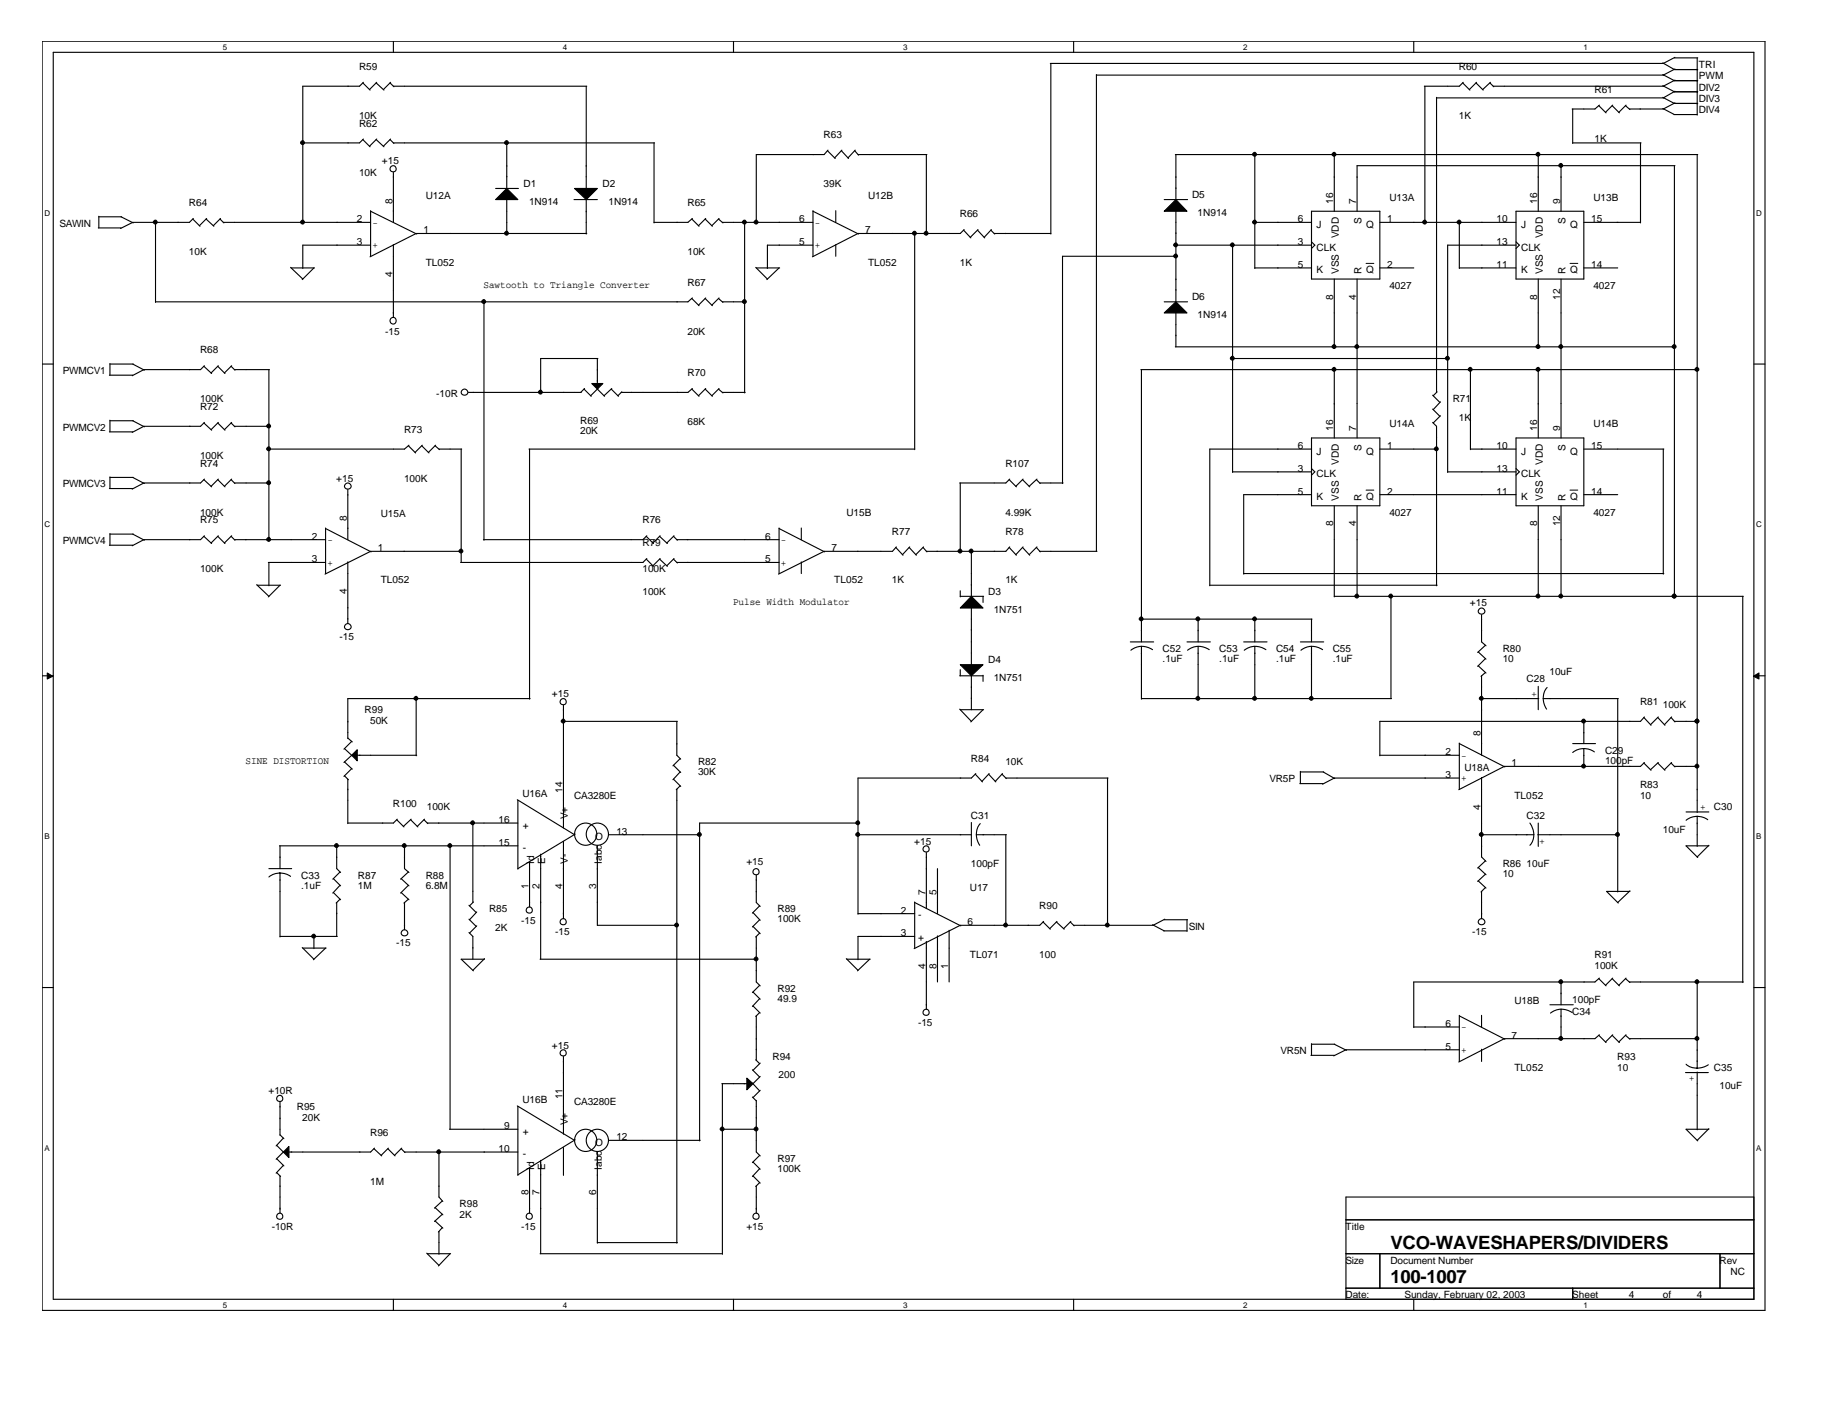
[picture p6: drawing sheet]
<svg xmlns="http://www.w3.org/2000/svg" width="279mm" height="216mm" viewBox="0 0 279 216" stroke-linecap="round" stroke-linejoin="round" font-family="sans-serif">
<g fill="none" stroke="#000" stroke-width=".17">
<path d="M6.4 6.3h262.5v193.4h-262.5zM8.1 8h259.1v190h-259.1zM55.3 12.6l1.1 1.1M55.4 12.5l-.6 .6h-8.7v20.9M57.3 12.6l1.2 1.1M57.4 12.5l-1.1 1.1M59.4 12.6l.6 .6M59.5 12.5l-1.1 1.1M59.9 6.3v1.7M59.9 13.1h29.5M89.3 13.1v15.7M111.7 6.3v1.7"/>
<path d="M160.1 9.7v26M163.6 6.3v1.7M167 11.4v72.6M167 11.4h86.5M215.4 6.3v1.7M217.1 13.1v20.9M218.8 14.8v45M218.8 14.9h34.7M222.8 12.6l1.1 1.1M222.9 12.5l-.6 .6h-5.3M224.9 12.6l1.1 1.1M224.9 12.5l-1.1 1.1"/>
<path d="M227 12.6l.6 .6M227.1 12.5l-1.2 1.1M227.5 13.1h26M239.6 16.6v5.3M243.6 16.1l1.1 1.1M243.7 16l-.7 .6h-3.5M245.6 16.1l1.1 1.1M245.7 16l-1.1 1.1M247.6 16.1l.7 .6M247.7 16l-1.1 1.1M253.3 9.6l1.8 1M253.3 11.4l1.8 .9"/>
<path d="M253.3 13.1l1.8 .9M253.3 16.5l1.8 1M253.3 14.8l1.8 1M255 10.6h3.6M255 12.3h3.6M255 14h3.6M255 15.8h3.6M255 17.5h3.6M255.1 8.8h3.5M255.2 15.7l-1.8 .9h-5.2M255.2 8.7l-1.8 1h-93.4M255.2 10.5l-1.8 .9"/>
<path d="M255.2 12.2l-1.8 .9M255.2 13.9l-1.8 1M258.6 8.8v8.7M15 34.7h3.4M15.1 33h3.4M15.1 32.9v1.8M18.4 33l1.9 1M23.7 33.9v12.2M29.4 33.4l1.1 1.1M29.4 33.3l-.5 .6h-8.7l-1.8 .9M31.4 33.4l1.2 1.1M31.5 33.3l-1.1 1.1"/>
<path d="M33.5 33.4l.6 .6M33.6 33.3l-1.1 1.1M34 33.9h22.5M55.3 21.3l1.1 1.1M55.4 21.2l-.6 .6h-8.7M56.5 37.4h-10.4v3.5M56.5 32.1v6.9M56.5 32.2l7 3.5M57.3 21.3l1.2 1.1M57.4 21.2l-1.1 1.1M59.4 21.3l.6 .6M59.5 21.2l-1.1 1.1"/>
<path d="M59.9 26.3v7.6M59.9 37.3v11.1M59.9 21.8h39.8M75.5 28.7h3.5M77.2 21.8v6.9M77.2 30.3v5.4M87.4 30.4h3.6M89.3 30.4v5.3M89.4 35.6h-26l-7 3.5M99.6 21.8v12.2M105.4 33.4l1.1 1.1M105.5 33.3l-.7 .6h-5.2"/>
<path d="M107.4 33.4l1.1 1.1M107.5 33.3l-1.1 1.1M109.5 33.4l.6 .6M109.5 33.3l-1.1 1.1M110.1 33.9h13.8M113.4 33.9v26M123.9 37.4h-7v3.5M123.9 32.1v6.9M123.9 32.2l6.9 3.5M126.1 23l1.1 1.1M126.1 22.9l-.6 .7h-10.3v10.4M127.3 32.1v1.8"/>
<path d="M127.3 37.3v1.7M128.2 23l1.1 1.1M128.3 22.9l-1.1 1.2M130.2 23l.6 .6M130.3 22.9l-1.1 1.2M130.7 23.6h10.5M139.3 35.6v32.9M141.1 23.6v12.1M146.8 35.1l1.1 1.2M146.9 35l-.6 .6h-15.6l-6.9 3.5M148.9 35.1l1.1 1.2M149 35l-1.2 1.2"/>
<path d="M150.9 35.1l.6 .6M151 35l-1.1 1.2M151.5 35.6h8.6M177.4 30.4h3.5M179.1 37.4h20.7M179.1 23.6h79.5M179.1 23.6v6.8M179.1 32.1v13.9M179.2 39h-17.3v34.7M187.8 37.4v34.6M191.2 33.9h8.6M191.2 23.6v17.3"/>
<path d="M199.8 32.2h10.4v10.3h-10.4zM199.8 36.8l.5 .6-.5 .5M203.3 23.6v8.6M210.2 33.9h20.8M222.3 33.9v7M231 32.2h10.3v10.3h-10.3zM231 37.4h-10.5v34.6M231 36.8l.5 .6-.5 .5M234.3 23.6v8.6M237.8 25.2v7M239.6 21.8h10.4M241.3 33.9h8.6"/>
<path d="M249.9 21.8v12.2M255.1 25.2v65.7M255.2 25.2h-48.5v7M258.6 23.6v100.2M6.4 55.5h1.7M16.7 57.2h3.5M16.7 55.5h3.6M16.7 55.4v1.8M20.2 55.5l1.8 .9M31.1 55.8l1.1 1.1M31.1 55.7l-.5 .6h-8.7l-1.8 .9M33.2 55.8l1.1 1.1"/>
<path d="M33.3 55.7l-1.1 1.1M35.2 55.8l.6 .6M35.3 55.7l-1.1 1.1M35.7 56.3h5.3M41 56.3v26M44.3 40.7l1.8 1.8M44.4 40.8h3.5M47.8 40.8l-1.8 1.8M71.4 59.8h17.1M73.7 46v36.3M89 59.3l1.1 1.1M89.1 59.2l-.6 .6"/>
<path d="M91 54.6v3.8M91 59.3l1.1 1.1M91.1 54.6h-8.7v5.3M91.1 59.2l-1.1 1.1M93.1 59.3l1.1 1.1M93.2 59.2l-1.2 1.1M94.7 59.7l-.6 .6M105.4 59.3l1.1 1.1M105.4 45.5l1.1 1.1M105.5 59.2l-.7 .6h-10.2M105.5 45.4l-.7 .6h-81.1M107.4 59.3l1.1 1.1"/>
<path d="M107.4 45.5l1.1 1.1M107.5 59.2l-1.1 1.1M107.5 45.4l-1.1 1.1M109.5 59.3l.6 .6M109.5 45.5l.6 .6M109.5 59.2l-1.1 1.1M109.5 45.4l-1.1 1.1M110.1 59.8h3.4M110.1 46h3.4M115.1 40.7l1.8 1.8M115.2 40.8h3.6M118.7 40.8l-1.9 1.8"/>
<path d="M173.8 56.3h84.8M173.9 56.3v41.5M177.4 46h3.5M179.1 52.8h76.1M179.1 47.6v5.2M187.8 54.6h32.8M191.2 40.8h8.6M203.3 42.5v10.4M203.3 56.3v10.4M206.7 42.5v24.2M210.2 40.8h5.2M218.9 59.7l-.6 .6"/>
<path d="M222.3 40.8h8.7M224 56.3v12.2M234.3 42.5v10.4M234.3 56.3v10.4M237.8 42.5v24.2M241.3 40.8h5.2M267.2 55.5h1.7M16.7 65.8h3.5M16.7 74.4h3.5M16.7 64v1.8M16.7 72.7v1.7M16.7 64.1h3.6"/>
<path d="M16.7 72.7h3.6M20.2 64.1l1.8 .9M20.2 72.7l1.8 1M31.1 73.1l1.1 1.1M31.1 64.4l1.1 1.1M31.1 73l-.5 .6h-8.7l-1.8 .9M31.1 64.4l-.5 .6h-8.7l-1.8 .9M33.2 73.1l1.1 1.1M33.2 64.4l1.1 1.1M33.3 73l-1.1 1.1M33.3 64.4l-1.1 1.1M35.2 73.1l.6 .6"/>
<path d="M35.2 64.4l.6 .6M35.3 73l-1.1 1.1M35.3 64.4l-1.1 1.1M35.7 73.6h5.3M35.7 65h5.3M53 74.6v7.6M62.2 67.9l1.1 1.1M62.3 67.8l-.7 .6h-20.7M64.2 67.9l1.1 1.1M64.3 67.8l-1.1 1.1M66.3 67.9l.7 .6M66.4 67.8l-1.1 1.1"/>
<path d="M66.9 68.4h3.4M70.3 68.4v17.3M80.6 68.4h58.7M80.7 68.4v38.1M146.3 73.6v10.5M153.7 73.1l1.1 1.1M153.8 73l-.6 .6h-7M155.8 73.1l1.1 1.1M155.9 73l-1.1 1.1M157.9 73.1l.6 .6M158 73l-1.2 1.1M158.4 73.6h3.6"/>
<path d="M187.8 71.9h12M199.8 66.7h10.4v10.4h-10.4zM199.8 68.4h-15.5v20.9M199.8 71.4l.5 .5-.5 .5M199.8 75.4h-10.3v12.1M203.3 77.1v13.8M206.7 77.1v13.8M210.2 68.4h8.7M210.2 75.4h20.8M218.3 64.4l.5 .6v24.3M218.3 62.3l1.1 1.1M218.3 60.2l1.1 1.1"/>
<path d="M219.4 63.3l-1.1 1.1M219.4 61.2l-1.1 1.2M220.5 71.9h10.5M224 68.4h7M231 66.7h10.3v10.4h-10.3zM231 71.4l.5 .5-.5 .5M234.3 77.1v13.8M237.8 77.1v13.8M241.3 68.4h12.2M241.3 75.4h5.2M253.4 68.4v19.1M16.7 83.1h3.5"/>
<path d="M16.7 81.3v1.8M16.7 81.4h3.6M20.2 81.4l1.8 .9M31.1 81.7l1.1 1.1M31.1 81.6l-.5 .6h-8.7l-1.8 1M33.2 81.7l1.1 1.1M33.3 81.6l-1.1 1.1M35.2 81.7l.6 .6M35.3 81.6l-1.1 1.1M35.7 82.2h13.9M39.1 89.1l1.9 1.8M39.2 89.2h3.5"/>
<path d="M40.9 85.7h8.7M41 85.7v3.6M42.7 89.2l-1.8 1.7M49.6 80.4v7M49.6 80.5l6.9 3.6M53 85.6v9.4M70.3 84h-13.8l-7 3.5M98.5 81.7l1.1 1.1M98.5 85.2l1.1 1.1M98.5 81.6l-.6 .6h-24.3M98.5 85.1l-.6 .6h-27.7M100.5 81.7l1.2 1.1"/>
<path d="M100.5 85.2l1.2 1.1M100.6 81.6l-1.1 1.1M100.6 85.1l-1.1 1.1M102.6 81.7l.6 .6M102.6 85.2l.6 .6M102.7 81.6l-1.1 1.1M102.7 85.1l-1.1 1.1M103.1 82.2h15.6M103.1 85.7h15.6M118.7 80.4v7M118.7 80.5l6.9 3.6M122.1 80.4v1.8"/>
<path d="M122.1 85.6v1.8M136.5 83.4l1.1 1.2M136.6 83.3l-.6 .7h-10.5l-6.9 3.5M138.5 83.4l1.1 1.2M138.6 83.3l-1.1 1.2M140.6 83.4l.6 .7M140.7 83.3l-1.2 1.2M146.3 90v.9M146.3 90.9h3.5M148 83.9v7M148 92.6v8.8M149.8 90.9v.9"/>
<path d="M153.7 83.4l1.1 1.2M153.8 83.3l-.6 .7h-12.1M155.8 83.4l1.1 1.2M155.9 83.3l-1.1 1.2M157.9 83.4l.6 .7M158 83.3l-1.2 1.2M158.4 84h8.7M172.2 97.8h3.6M173.9 98.5h.1a2.99 2.99 0 0 1 1.6 .5M173.9 98.5l-.7 .1-.9 .5M173.9 98.5v8M173.9 94.3h26"/>
<path d="M180.8 97.8h3.6M182.5 98.5h.1a2.99 2.99 0 0 1 1.6 .5M182.5 98.5l-.7 .1-.9 .5M182.5 94.3v3.5M182.5 98.5v8M184.3 89.2h34.6M189.5 97.8h3.5M189.5 87.4h64M191.2 98.5a2.99 2.99 0 0 1 1.7 .5M191.2 98.5l-.7 .1-.9 .5M191.2 94.3v3.5M191.2 98.5v8"/>
<path d="M198.1 97.8h3.6M199.8 98.5h.1a2.99 2.99 0 0 1 1.6 .5M199.8 98.5l-.7 .1-.9 .5M199.8 94.3v3.5M199.8 98.5v7.9M203.3 90.9h62.3M211.9 90.8v15.6M225.2 99.3l1.2 1.1M225.7 93.7v4.1l.7 .6M226.3 98.3l-1.2 1.1M265.5 90.9v58.8M6.4 103h1.7"/>
<path d="M52.5 114.1l1.2 1.1M52.5 116.1l1.2 1.1M52.5 118.2l.6 .6M53 118.7v6.8M53 112.5l.7 .5M53.6 113l-1.2 1.1M53.6 115.1l-1.2 1.1M53.6 117.1l-1.2 1.2M54.4 115.1h9.1M63.4 106.4v8.8M80.8 106.4h-27.8v6.1M85.8 107.5v18.7"/>
<path d="M85.8 109.9h17.4M102.6 116.6l1.1 1.1M102.6 118.7l1.1 1.1M103.1 109.9v5.2l.6 .6M103.6 115.6l-1.1 1.1M103.6 117.6l-1.1 1.2M103.6 119.7l-.6 .6M146.2 103h3.6M146.2 108l1.8 1.9M146.3 108.1h3.5M146.3 102v1M148 103v5.1"/>
<path d="M148.6 118l1.1 1.1M148.7 117.9l-.7 .6h-17.3v20.8M149.8 108.1l-1.9 1.9M149.8 102.9v.9M150.6 118l1.1 1.1M150.7 117.9l-1.1 1.2M152.6 118l.7 .6M152.7 117.9l-1.1 1.2M153.2 118.5h15.6M168.7 118.5v22.6M173.9 106.4h38.1M198 119.4h3.6"/>
<path d="M198.1 117.6h3.6M198.1 117.5v1.9M201.6 117.6l1.8 1M210.2 115.1h12.1M222.3 113.2v7M222.3 118.5h-19l-1.8 1M222.3 113.3l7 3.6M225.2 101.4l1.2 1.1M225.7 103v12.1M225.7 118.5v12.1l.7 .6M225.7 106.4h8.7M226.3 100.3l-1.2 1.2"/>
<path d="M226.3 102.5l-.7 .6M234.3 104.6v3.5M235.1 106.4a2.99 2.99 0 0 0 .5 1.6M235.1 106.4h11.4M235.7 104.7a2.24 2.24 0 0 0-.6 1.7M239.6 113.3h3.5M241.3 114.1a2.61 2.61 0 0 1 1.6 .5M241.3 114.1l-1.1 .2-.6 .4M241.3 109.9v3.4M241.3 114.1v2.7M246.5 106.4v29.5M250.4 116.3l1.1 1.1"/>
<path d="M250.4 109.3l1.1 1.2M250.5 109.2l-.6 .7h-39.7v5.3M250.5 116.2l-.6 .6h-20.7l-7 3.5M252.5 116.3l1.1 1.1M252.5 109.3l1.1 1.2M252.6 116.2l-1.2 1.1M252.6 109.2l-1.2 1.2M254.6 116.3l.6 .6M254.6 109.3l.6 .7M254.7 116.2l-1.1 1.1M254.7 109.2l-1.1 1.2M255.1 116.8h3.5"/>
<path d="M255.1 109.9h3.5M267.2 103h1.7M41 132.3h3.4M42.6 128.9h36.3M42.7 133a2.61 2.61 0 0 1 1.6 .5M42.7 133l-1.1 .2-.6 .4M42.7 128.9v3.4M42.7 133v9.8M50.8 133.9l1.1 1.1M50.8 136l1.1 1.1M51.3 128.9v3.4l.6 .6M51.3 137.5v5.2"/>
<path d="M51.8 132.9l-1.1 1.1M51.8 134.9l-1.1 1.2M51.8 137l-.6 .6M60.4 124.9l1.1 1.1M60.5 124.8l-.6 .6h-6.9M61.1 133.9l1.2 1.1M61.1 136l1.2 1.1M61.6 128.9v3.4l.7 .6M61.6 137.5v4.2M62.2 132.9l-1.2 1.1M62.2 134.9l-1.2 1.2M62.2 137l-.7 .6"/>
<path d="M62.6 124.9l1.1 1.1M62.6 124.8l-1.1 1.1M64.6 124.9l.6 .6M64.7 124.8l-1.1 1.1M65.1 125.4h13.8M68.6 128.8v43.3M71.4 137.9l1.1 1.1M72 125.3v12.2M72.1 137.4l-.6 .6M72.6 139l-1.1 1.1M78.8 121.8l8.7 5.4M78.9 121.9v10.5"/>
<path d="M80.7 131.3v6.9M82.4 130.1v16M85.8 128.2v11.8M87.6 127.1l-8.7 5.2M91 128.9v12.1h12.2M92.8 127.2h13.9M103.1 120.2v69.2M114.7 139l1.1 1.2M115.2 133.4v4.1l.6 .6M115.7 138l-1.1 1.1M130.7 139.2h8.6M130.7 127.2h17.3"/>
<path d="M130.8 125.4h-24.2v48.4M139.3 137.5l7.1 3.6M139.3 137.4v7.1M141.1 129.9v8.5M142.8 132.3v6.9M148 125.3v3.6M148.7 127.2a2.99 2.99 0 0 0 .6 1.6M148.7 127.2h4.6M149.3 125.5a2.24 2.24 0 0 0-.6 1.7M153.2 127.2v13.9M225.2 132.2l1.2 1.1M225.2 134.2l1.2 1.1"/>
<path d="M225.7 135.8v4.2M225.7 127.2h8M226.3 131.2l-1.2 1.1M226.3 133.2l-1.2 1.1M226.3 135.2l-.7 .7M233.1 125.4l.5 1 .1 .8M233.7 127.2l-.1 .3a2.1 2.1 0 0 1-.5 1.3M234.3 127.2h12.2M234.3 125.4v3.6M248.3 135.8h-3.5l1.7 1.8M248.3 135.7l-1.8 1.8M256.9 123.7h3.4"/>
<path d="M258.6 124.4a2.61 2.61 0 0 1 1.6 .5M258.6 124.4l-1.1 .2-.6 .4M258.6 124.4v4.6M260.3 128.9h-3.4l1.7 1.8M260.3 128.8l-1.7 1.8M6.4 150.5h1.7M42.7 142.7h8.7M46 144.4l1.8 1.7M46.1 144.5h3.6M47.8 142.7v1.8M49.6 144.5l-1.9 1.7M71.4 142.1l.6 .6v3.4"/>
<path d="M71.4 140.1l1.1 1.1M72.6 141.1l-1.1 1.1M73.8 146.1h-3.5l1.8 1.8M73.8 146.1l-1.8 1.7M82.3 146.1h32.9M114.7 151.1l1.1 1.1M114.7 153.3l1.1 1.1M114.7 141.2l1.1 1.1M115.2 142.7v6.9l.6 .6M115.2 154.8v6.8M115.7 142.2l-.6 .6M115.7 150.1l-1.1 1.1"/>
<path d="M115.7 152.2l-1.1 1.1M115.7 154.3l-.6 .6M115.7 140.1l-1.1 1.1M128.9 146.1l1.8 1.7M129 146.1h3.6M132.5 146.1l-1.9 1.8M139.3 142.7h-8.6v3.5M141.1 143.4v10.4M142.8 142.6v7M144.6 141.7v7.9M158.9 140.5l1.1 1.1M159 140.4l-.6 .6h-12.1l-7 3.5"/>
<path d="M160.9 140.5l1.2 1.1M161 140.4l-1.1 1.1M163.1 140.5l.5 .6M163.1 140.4l-1.1 1.1M175.6 140.9l1.8 .9M177.3 141.8h3.5M177.4 140.1h3.5M177.4 140.1l-1.7 .9h-12.1M180.8 140.1v1.8M199.8 159v1.8M199.8 159.1h3.6M203.3 159.1l1.8 .9"/>
<path d="M215.4 156.5h6.9M222.3 154.7v7M222.3 154.8l7 3.5M222.3 159.9h-17.3l-1.8 1M225.7 154.7v1.8M225.7 159.9v1.8M236.1 153.1h3.6M237.8 153.8h.1a2.99 2.99 0 0 1 1.6 .5M237.8 153.8l-.7 .1-.9 .5M237.8 149.6v3.5M237.8 153.8v4.5M243.6 157.7l1.1 1.1"/>
<path d="M243.6 149.1l1.1 1.1M243.7 149l-.7 .6h-27.6v7M243.7 157.7l-.7 .6h-13.8l-7 3.5M245.6 157.7l1.1 1.1M245.6 149.1l1.1 1.1M245.7 157.7l-1.1 1.1M245.7 149l-1.1 1.1M247.6 157.7l.7 .6M247.6 149.1l.7 .6M247.7 157.7l-1.1 1.1M247.7 149l-1.1 1.1M248.2 158.3h10.4"/>
<path d="M248.2 149.6h17.4M258.6 149.6v13.1M267.2 150.5h1.7M42.1 174.5l1.2 1.1M42.1 176.5l1.2 1.1M42.1 178.7l.6 .6M42.7 167.9v5.1M42.7 179.2v5.6M42.7 172.9l.6 .6M43.2 173.4l-1.1 1.2M43.2 175.5l-1.1 1.1M43.2 177.6l-1.1 1.1"/>
<path d="M57 175l1.2 1.1M57.1 174.9l-.6 .6h-12.5M59.1 175l1.1 1.1M59.2 174.9l-1.1 1.1M61.1 175l.6 .6M61.2 174.9l-1.1 1.1M61.6 175.5h17.3M66.9 175.5v6.9l.6 .7M68.5 172.1h10.4M78.8 168.5l8.7 5.3M78.9 168.6v10.5M80.7 177.9v6.9"/>
<path d="M82.4 176.8v14.2M85.8 161v11.8M85.8 174.9v4.2M87.6 173.7l-8.7 5.3M91 175.5v13.9M92.8 173.8h13.9M110 165.1h3.8M110.1 172.1h5.2M110.1 165.1v26M114.6 167.1l.6 .6M114.6 165l1.1 1.2M114.6 163l1.1 1.1"/>
<path d="M114.7 177.1l1.1 1.1M114.7 179.2l1.1 1.1M115.1 161.5l.6 .6M115.2 167.7v7.8l.6 .6M115.7 176l-1.1 1.1M115.7 178.1l-1.1 1.2M115.8 166.1l-1.1 1.1M115.8 164l-1.1 1.1M115.8 162l-1.1 1.1M199.7 160.8h3.6M256.8 163.4h3.5M256.9 162.2a2.24 2.24 0 0 0 1.7 .5"/>
<path d="M258.6 163.3v8.8M260.3 162.2l-.7 .4-1 .1M260.3 172.1h-3.4l1.7 1.7M260.3 172l-1.7 1.8M59.9 198v1.7M65 190.9l1.9 1.9M65.1 191h3.6M66.3 184l1.2 1.1M66.3 186l1.2 1.1M66.9 187.6v3.5M67.4 183l-1.2 1.1M67.4 185l-1.2 1.1"/>
<path d="M67.4 187l-.6 .7M68.6 191l-1.8 1.9M82.3 191h27.8M91 189.3h12.2M111.7 198v1.7M115.2 180.7v4.1M115.7 180.2l-.6 .6M163.6 198v1.7M205 185.9h62.2M205 191h62.2M205 196.3h62.2M210.2 191v5.3"/>
<path d="M215.4 198v1.7M239.6 196.3v1.7M262 191v5.3M267.2 182.4h-62.2v15.6"/>
<circle cx="59.9" cy="25.7" r=".47"/>
<circle cx="59.9" cy="48.9" r=".49"/>
<circle cx="70.8" cy="59.8" r=".48"/>
<circle cx="53" cy="74.1" r=".48"/>
<circle cx="53" cy="95.5" r=".48"/>
<circle cx="225.7" cy="93.1" r=".48"/>
<circle cx="85.8" cy="106.9" r=".47"/>
<circle cx="80.6" cy="138.7" r=".47"/>
<circle cx="89.2" cy="127.1" r="1.69"/>
<circle cx="91" cy="127.1" r="1.69"/>
<circle cx="115.2" cy="132.8" r=".47"/>
<circle cx="141.1" cy="129.4" r=".47"/>
<circle cx="61.6" cy="142.1" r=".48"/>
<circle cx="85.8" cy="140.4" r=".47"/>
<circle cx="141.1" cy="154.2" r=".47"/>
<circle cx="225.7" cy="140.4" r=".48"/>
<circle cx="42.6" cy="167.4" r=".47"/>
<circle cx="85.8" cy="160.4" r=".47"/>
<circle cx="89.2" cy="173.8" r="1.69"/>
<circle cx="91" cy="173.8" r="1.69"/>
<circle cx="42.6" cy="185.3" r=".47"/>
<circle cx="80.6" cy="185.3" r=".47"/>
<circle cx="115.2" cy="185.3" r=".47"/>
</g>
<g fill="#000" stroke="#000" stroke-width=".15">
<path d="M7.2 102.5l.8 .5-.8 .5z" fill-rule="evenodd"/>
<path d="M267.1 103l.9-.5v1z" fill-rule="evenodd"/>
</g>
<g fill="#000" stroke="#000" stroke-width=".17">
<path d="M77.2 28.7l1.7 1.7h-3.4z" fill-rule="evenodd"/>
<path d="M87.5 28.7h3.5l-1.7 1.7z" fill-rule="evenodd"/>
<path d="M177.4 32.2l1.7-1.8 1.7 1.8z" fill-rule="evenodd"/>
<path d="M90.2 58.4h1.6l-.8 .9z" fill-rule="evenodd"/>
<path d="M177.4 47.7l1.7-1.7 1.7 1.7z" fill-rule="evenodd"/>
<path d="M148 90.9l1.8 1.7h-3.5z" fill-rule="evenodd"/>
<path d="M53.6 115.1l.8-.9v1.7z" fill-rule="evenodd"/>
<path d="M146.3 101.3h3.5l-1.8 1.7z" fill-rule="evenodd"/>
<path d="M44 174.7v1.7l-.8-.9z" fill-rule="evenodd"/>
<path d="M113.8 164.3l.9 .8-.9 .9z" fill-rule="evenodd"/>
<circle cx="23.7" cy="33.8" r=".29"/>
<circle cx="46.1" cy="33.8" r=".29"/>
<circle cx="46.1" cy="21.7" r=".29"/>
<circle cx="77.2" cy="35.5" r=".29"/>
<circle cx="77.2" cy="21.7" r=".29"/>
<circle cx="113.4" cy="33.8" r=".29"/>
<circle cx="115.2" cy="33.8" r=".29"/>
<circle cx="139.3" cy="35.5" r=".29"/>
<circle cx="141.1" cy="35.5" r=".29"/>
<circle cx="179.1" cy="37.3" r=".29"/>
<circle cx="179.1" cy="39" r=".29"/>
<circle cx="187.7" cy="37.3" r=".29"/>
<circle cx="191.1" cy="23.5" r=".29"/>
<circle cx="191.1" cy="33.8" r=".29"/>
<circle cx="203.2" cy="23.5" r=".29"/>
<circle cx="217" cy="33.8" r=".29"/>
<circle cx="222.3" cy="33.8" r=".29"/>
<circle cx="234.3" cy="23.5" r=".29"/>
<circle cx="237.8" cy="25.2" r=".29"/>
<circle cx="73.7" cy="45.9" r=".29"/>
<circle cx="82.3" cy="59.7" r=".29"/>
<circle cx="113.4" cy="45.9" r=".29"/>
<circle cx="187.7" cy="54.6" r=".29"/>
<circle cx="203.2" cy="56.3" r=".29"/>
<circle cx="203.2" cy="52.8" r=".29"/>
<circle cx="206.7" cy="52.8" r=".29"/>
<circle cx="220.5" cy="54.6" r=".29"/>
<circle cx="224" cy="56.3" r=".29"/>
<circle cx="234.3" cy="52.8" r=".29"/>
<circle cx="234.3" cy="56.3" r=".29"/>
<circle cx="237.8" cy="52.8" r=".29"/>
<circle cx="255.1" cy="52.8" r=".29"/>
<circle cx="258.5" cy="56.3" r=".29"/>
<circle cx="40.9" cy="64.9" r=".29"/>
<circle cx="40.9" cy="73.5" r=".29"/>
<circle cx="40.9" cy="68.4" r=".29"/>
<circle cx="218.8" cy="68.4" r=".29"/>
<circle cx="40.9" cy="82.2" r=".29"/>
<circle cx="70.2" cy="84" r=".29"/>
<circle cx="146.3" cy="84" r=".29"/>
<circle cx="147.9" cy="84" r=".29"/>
<circle cx="173.9" cy="94.3" r=".29"/>
<circle cx="182.5" cy="94.3" r=".29"/>
<circle cx="191.1" cy="94.3" r=".29"/>
<circle cx="206.7" cy="90.8" r=".29"/>
<circle cx="211.9" cy="90.8" r=".29"/>
<circle cx="234.3" cy="90.8" r=".29"/>
<circle cx="237.8" cy="90.8" r=".29"/>
<circle cx="255.1" cy="90.8" r=".29"/>
<circle cx="63.4" cy="106.4" r=".29"/>
<circle cx="85.8" cy="109.9" r=".29"/>
<circle cx="182.5" cy="106.4" r=".29"/>
<circle cx="191.1" cy="106.4" r=".29"/>
<circle cx="199.8" cy="106.4" r=".29"/>
<circle cx="225.7" cy="106.4" r=".29"/>
<circle cx="241.2" cy="109.9" r=".29"/>
<circle cx="241.2" cy="116.7" r=".29"/>
<circle cx="258.5" cy="109.9" r=".29"/>
<circle cx="258.5" cy="116.7" r=".29"/>
<circle cx="51.3" cy="128.8" r=".29"/>
<circle cx="61.6" cy="128.8" r=".29"/>
<circle cx="68.5" cy="128.8" r=".29"/>
<circle cx="72" cy="125.4" r=".29"/>
<circle cx="106.5" cy="127.1" r=".29"/>
<circle cx="130.7" cy="127.1" r=".29"/>
<circle cx="130.7" cy="125.4" r=".29"/>
<circle cx="225.7" cy="127.1" r=".29"/>
<circle cx="246.4" cy="127.1" r=".29"/>
<circle cx="47.8" cy="142.6" r=".29"/>
<circle cx="103.1" cy="140.9" r=".29"/>
<circle cx="115.2" cy="146.1" r=".29"/>
<circle cx="153.2" cy="140.9" r=".29"/>
<circle cx="168.7" cy="140.9" r=".29"/>
<circle cx="237.8" cy="158.2" r=".29"/>
<circle cx="237.8" cy="149.6" r=".29"/>
<circle cx="258.5" cy="158.2" r=".29"/>
<circle cx="258.5" cy="149.6" r=".29"/>
<circle cx="66.8" cy="175.5" r=".29"/>
<circle cx="110" cy="172" r=".29"/>
<circle cx="115.2" cy="172" r=".29"/>
</g>
<path d="M208.1 40.1h1.2M239.2 40.1h1.2M208.1 74.7h1.2M239.2 74.7h1.2" fill="none" stroke="#000" stroke-width=".15"/>
<g font-size="2.8">
<text x="211.8" y="190.3">VCO-WAVESHAPERS/DIVIDERS</text>
<text x="211.8" y="195.5">100-1007</text>
</g>
<g font-size="1.5">
<text x="54.7" y="10.7">R59</text>
<text x="222.2" y="10.7">R60</text>
<text x="258.8" y="10.3">TRI</text>
<text x="242.9" y="14.1">R61</text>
<text x="258.8" y="12.1">PWM</text>
<text x="258.8" y="13.8">DIV2</text>
<text x="258.8" y="17.3">DIV4</text>
<text x="258.8" y="15.5">DIV3</text>
<text x="54.7" y="18.1">10K</text>
<text x="54.7" y="19.3">R62</text>
<text x="125.5" y="21.1">R63</text>
<text x="222.2" y="18.1">1K</text>
<text x="242.9" y="21.6">1K</text>
<text x="54.7" y="26.8">10K</text>
<text x="58.2" y="25.1">+15</text>
<text x="79.8" y="28.4">D1</text>
<text x="91.8" y="28.4">D2</text>
<text x="125.5" y="28.4">39K</text>
<text x="9.1" y="34.5">SAWIN</text>
<text x="28.8" y="31.4">R64</text>
<text x="54.4" y="33.9">2</text>
<text x="56.7" y="34.4">-</text>
<text x="59.8" y="31.1" transform="rotate(-90 59.8 31.1)">8</text>
<text x="64.5" y="35.6">1</text>
<text x="64.9" y="30.4">U12A</text>
<text x="80.6" y="31.2">1N914</text>
<text x="92.7" y="31.2">1N914</text>
<text x="104.7" y="31.4">R65</text>
<text x="121.8" y="33.9">6</text>
<text x="124.1" y="34.4">-</text>
<text x="131.8" y="35.6">7</text>
<text x="132.2" y="30.4">U12B</text>
<text x="146.2" y="33.1">R66</text>
<text x="181.6" y="30.2">D5</text>
<text x="182.5" y="32.9">1N914</text>
<text x="197.7" y="33.9">6</text>
<text x="200.6" y="34.7">J</text>
<text x="203.1" y="31.1" transform="rotate(-90 203.1 31.1)">16</text>
<text x="206.6" y="31.1" transform="rotate(-90 206.6 31.1)">7</text>
<text x="207.4" y="34.1" transform="rotate(-90 207.4 34.1)">S</text>
<text x="208.1" y="34.7">Q</text>
<text x="211.3" y="33.9">1</text>
<text x="211.7" y="30.6">U13A</text>
<text x="228" y="33.9">10</text>
<text x="231.7" y="34.7">J</text>
<text x="234.2" y="31.1" transform="rotate(-90 234.2 31.1)">16</text>
<text x="237.7" y="31.1" transform="rotate(-90 237.7 31.1)">9</text>
<text x="238.5" y="34.1" transform="rotate(-90 238.5 34.1)">S</text>
<text x="239.2" y="34.7">Q</text>
<text x="242.4" y="33.9">15</text>
<text x="242.7" y="30.6">U13B</text>
<text x="28.8" y="38.9">10K</text>
<text x="54.4" y="37.3">3</text>
<text x="56.7" y="37.8">+</text>
<text x="64.9" y="40.6">TL052</text>
<text x="104.7" y="38.9">10K</text>
<text x="121.8" y="37.3">5</text>
<text x="124.1" y="37.8">+</text>
<text x="132.2" y="40.6">TL052</text>
<text x="146.2" y="40.6">1K</text>
<text x="197.7" y="37.3">3</text>
<text x="197.7" y="40.8">5</text>
<text x="200.6" y="38.2">CLK</text>
<text x="200.6" y="41.7">K</text>
<text x="204" y="41.7" transform="rotate(-90 204 41.7)">VSS</text>
<text x="204" y="36.3" transform="rotate(-90 204 36.3)">VDD</text>
<text x="207.4" y="41.7" transform="rotate(-90 207.4 41.7)">R</text>
<text x="208.1" y="41.7">Q</text>
<text x="211.3" y="40.8">2</text>
<text x="228" y="37.3">13</text>
<text x="228" y="40.8">11</text>
<text x="231.7" y="38.2">CLK</text>
<text x="231.7" y="41.7">K</text>
<text x="235" y="41.7" transform="rotate(-90 235 41.7)">VSS</text>
<text x="235" y="36.3" transform="rotate(-90 235 36.3)">VDD</text>
<text x="238.5" y="41.7" transform="rotate(-90 238.5 41.7)">R</text>
<text x="239.2" y="41.7">Q</text>
<text x="242.4" y="40.8">14</text>
<text x="59.8" y="42.2" transform="rotate(-90 59.8 42.2)">4</text>
<text x="73.7" y="43.9">Sawtooth to Triangle Converter</text>
<text x="104.7" y="43.5">R67</text>
<text x="181.6" y="45.7">D6</text>
<text x="203.1" y="45.6" transform="rotate(-90 203.1 45.6)">8</text>
<text x="206.6" y="45.6" transform="rotate(-90 206.6 45.6)">4</text>
<text x="211.7" y="44">4027</text>
<text x="234.2" y="45.6" transform="rotate(-90 234.2 45.6)">8</text>
<text x="237.7" y="45.6" transform="rotate(-90 237.7 45.6)">12</text>
<text x="242.7" y="44">4027</text>
<text x="30.5" y="53.8">R68</text>
<text x="58.7" y="51">-15</text>
<text x="104.7" y="51">20K</text>
<text x="182.5" y="48.5">1N914</text>
<text x="9.6" y="57">PWMCV1</text>
<text x="104.7" y="57.3">R70</text>
<text x="9.6" y="65.6">PWMCV2</text>
<text x="30.5" y="62.5">R72</text>
<text x="30.5" y="61.3">100K</text>
<text x="61.6" y="66">R73</text>
<text x="66.5" y="60.5">-10R</text>
<text x="88.4" y="64.6">R69</text>
<text x="104.7" y="64.8">68K</text>
<text x="203.1" y="65.6" transform="rotate(-90 203.1 65.6)">16</text>
<text x="206.6" y="65.6" transform="rotate(-90 206.6 65.6)">7</text>
<text x="211.7" y="65.1">U14A</text>
<text x="221.3" y="61.3">R71</text>
<text x="222.3" y="64.1">1K</text>
<text x="234.2" y="65.6" transform="rotate(-90 234.2 65.6)">16</text>
<text x="237.7" y="65.6" transform="rotate(-90 237.7 65.6)">9</text>
<text x="242.7" y="65.1">U14B</text>
<text x="30.5" y="71.1">R74</text>
<text x="30.5" y="69.9">100K</text>
<text x="88.4" y="66.1">20K</text>
<text x="153.2" y="71.1">R107</text>
<text x="197.7" y="68.4">6</text>
<text x="197.7" y="71.9">3</text>
<text x="200.6" y="69.3">J</text>
<text x="204" y="70.9" transform="rotate(-90 204 70.9)">VDD</text>
<text x="207.4" y="68.7" transform="rotate(-90 207.4 68.7)">S</text>
<text x="208.1" y="69.3">Q</text>
<text x="211.3" y="68.4">1</text>
<text x="228" y="68.4">10</text>
<text x="228" y="71.9">13</text>
<text x="231.7" y="69.3">J</text>
<text x="235" y="70.9" transform="rotate(-90 235 70.9)">VDD</text>
<text x="238.5" y="68.7" transform="rotate(-90 238.5 68.7)">S</text>
<text x="239.2" y="69.3">Q</text>
<text x="242.4" y="68.4">15</text>
<text x="9.6" y="74.3">PWMCV3</text>
<text x="51.2" y="73.4">+15</text>
<text x="61.6" y="73.4">100K</text>
<text x="197.7" y="75.4">5</text>
<text x="200.6" y="72.7">CLK</text>
<text x="200.6" y="76.2">K</text>
<text x="204" y="76.3" transform="rotate(-90 204 76.3)">VSS</text>
<text x="207.4" y="76.3" transform="rotate(-90 207.4 76.3)">R</text>
<text x="208.1" y="76.2">Q</text>
<text x="211.3" y="75.4">2</text>
<text x="228" y="75.4">11</text>
<text x="231.7" y="72.7">CLK</text>
<text x="231.7" y="76.2">K</text>
<text x="235" y="76.3" transform="rotate(-90 235 76.3)">VSS</text>
<text x="238.5" y="76.3" transform="rotate(-90 238.5 76.3)">R</text>
<text x="239.2" y="76.2">Q</text>
<text x="242.4" y="75.4">14</text>
<text x="9.6" y="82.9">PWMCV4</text>
<text x="30.5" y="78.6">100K</text>
<text x="30.5" y="79.8">R75</text>
<text x="47.5" y="82.2">2</text>
<text x="49.9" y="82.7">-</text>
<text x="52.8" y="79.4" transform="rotate(-90 52.8 79.4)">8</text>
<text x="57.6" y="84">1</text>
<text x="58" y="78.7">U15A</text>
<text x="97.9" y="79.8">R76</text>
<text x="97.9" y="83.2">R79</text>
<text x="116.6" y="82.2">6</text>
<text x="119" y="82.7">-</text>
<text x="126.7" y="84">7</text>
<text x="128.9" y="78.6">U15B</text>
<text x="135.9" y="81.5">R77</text>
<text x="153.2" y="78.6">4.99K</text>
<text x="153.2" y="81.5">R78</text>
<text x="203.1" y="80.2" transform="rotate(-90 203.1 80.2)">8</text>
<text x="206.6" y="80.2" transform="rotate(-90 206.6 80.2)">4</text>
<text x="211.7" y="78.6">4027</text>
<text x="234.2" y="80.2" transform="rotate(-90 234.2 80.2)">8</text>
<text x="237.7" y="80.2" transform="rotate(-90 237.7 80.2)">12</text>
<text x="242.7" y="78.6">4027</text>
<text x="30.5" y="87.2">100K</text>
<text x="47.5" y="85.7">3</text>
<text x="49.9" y="86.2">+</text>
<text x="58" y="88.9">TL052</text>
<text x="97.9" y="87.2">100K</text>
<text x="116.6" y="85.7">5</text>
<text x="119" y="86.2">+</text>
<text x="127.1" y="88.9">TL052</text>
<text x="135.9" y="88.9">1K</text>
<text x="153.2" y="88.9">1K</text>
<text x="52.8" y="90.5" transform="rotate(-90 52.8 90.5)">4</text>
<text x="97.9" y="90.7">100K</text>
<text x="111.7" y="92.2">Pulse Width Modulator</text>
<text x="150.5" y="90.7">D3</text>
<text x="151.4" y="93.4">1N751</text>
<text x="223.9" y="92.4">+15</text>
<text x="51.7" y="97.5">-15</text>
<text x="150.5" y="101">D4</text>
<text x="177.1" y="99.3">C52</text>
<text x="177.1" y="100.8">.1uF</text>
<text x="185.8" y="99.3">C53</text>
<text x="185.8" y="100.8">.1uF</text>
<text x="194.4" y="99.3">C54</text>
<text x="194.4" y="100.8">.1uF</text>
<text x="203" y="99.3">C55</text>
<text x="203" y="100.8">.1uF</text>
<text x="228.9" y="99.3">R80</text>
<text x="228.9" y="100.8">10</text>
<text x="84.1" y="106.2">+15</text>
<text x="151.4" y="103.8">1N751</text>
<text x="232.6" y="104">C28</text>
<text x="234.1" y="106.2" transform="rotate(-90 234.1 106.2)">+</text>
<text x="236.1" y="102.8">10uF</text>
<text x="249.9" y="107.4">R81</text>
<text x="253.3" y="107.9">100K</text>
<text x="55.5" y="108.6">R99</text>
<text x="56.4" y="110.3">50K</text>
<text x="225.6" y="112.2" transform="rotate(-90 225.6 112.2)">8</text>
<text x="37.4" y="116.4">SINE DISTORTION</text>
<text x="106.3" y="116.6">R82</text>
<text x="106.3" y="118.1">30K</text>
<text x="147.9" y="116.1">R84</text>
<text x="153.2" y="116.6">10K</text>
<text x="193.4" y="119.1">VR5P</text>
<text x="220.2" y="115.1">2</text>
<text x="220.2" y="118.5">3</text>
<text x="222.6" y="119">+</text>
<text x="222.6" y="115.6">-</text>
<text x="223.1" y="117.4">U18A</text>
<text x="230.3" y="116.8">1</text>
<text x="244.5" y="114.8">C29</text>
<text x="244.5" y="116.4">100pF</text>
<text x="59.9" y="122.9">R100</text>
<text x="65" y="123.4">100K</text>
<text x="75.9" y="125.4">16</text>
<text x="79.6" y="121.4">U16A</text>
<text x="85.7" y="120.8" transform="rotate(-90 85.7 120.8)">14</text>
<text x="86.5" y="124.8" transform="rotate(-90 86.5 124.8)">V+</text>
<text x="87.5" y="121.8">CA3280E</text>
<text x="147.9" y="124.7">C31</text>
<text x="225.6" y="123.4" transform="rotate(-90 225.6 123.4)">4</text>
<text x="230.7" y="121.8">TL052</text>
<text x="232.6" y="124.7">C32</text>
<text x="249.9" y="120.1">R83</text>
<text x="249.9" y="121.8">10</text>
<text x="259" y="123.4">+</text>
<text x="261.1" y="123.4">C30</text>
<text x="75.9" y="128.9">15</text>
<text x="79.7" y="126.2">+</text>
<text x="79.7" y="129.7">-</text>
<text x="81.4" y="131.6" transform="rotate(-90 81.4 131.6)">Id</text>
<text x="83.1" y="131.6" transform="rotate(-90 83.1 131.6)">E</text>
<text x="86.5" y="131.6" transform="rotate(-90 86.5 131.6)">V-</text>
<text x="90.7" y="128">O</text>
<text x="91.7" y="131.6" transform="rotate(-90 91.7 131.6)">Iabc</text>
<text x="93.9" y="127.2">13</text>
<text x="113.7" y="131.7">+15</text>
<text x="139.3" y="128.7">+15</text>
<text x="234.5" y="127.8" transform="rotate(90 234.5 127.8)">+</text>
<text x="253.3" y="126.9">10uF</text>
<text x="45.9" y="133.9">C33</text>
<text x="45.9" y="135.4">.1uF</text>
<text x="54.5" y="133.9">R87</text>
<text x="54.5" y="135.4">1M</text>
<text x="64.9" y="133.9">R88</text>
<text x="64.9" y="135.4">6.8M</text>
<text x="80.5" y="135.5" transform="rotate(-90 80.5 135.5)">1</text>
<text x="82.2" y="135.5" transform="rotate(-90 82.2 135.5)">2</text>
<text x="85.7" y="135.5" transform="rotate(-90 85.7 135.5)">4</text>
<text x="90.8" y="135.5" transform="rotate(-90 90.8 135.5)">3</text>
<text x="141" y="136.4" transform="rotate(-90 141 136.4)">7</text>
<text x="142.7" y="136.4" transform="rotate(-90 142.7 136.4)">5</text>
<text x="147.7" y="135.7">U17</text>
<text x="147.9" y="132.1">100pF</text>
<text x="228.9" y="132.1">R86</text>
<text x="228.9" y="133.7">10</text>
<text x="232.6" y="132.1">10uF</text>
<text x="74.5" y="139">R85</text>
<text x="75.4" y="141.8">2K</text>
<text x="79.4" y="140.7">-15</text>
<text x="84.6" y="142.5">-15</text>
<text x="118.4" y="139">R89</text>
<text x="118.4" y="140.5">100K</text>
<text x="137.2" y="142.7">3</text>
<text x="137.2" y="139.2">2</text>
<text x="139.9" y="143.3">+</text>
<text x="139.9" y="139.9">-</text>
<text x="147.4" y="141">6</text>
<text x="158.3" y="138.5">R90</text>
<text x="181.1" y="141.6">SIN</text>
<text x="224.3" y="142.5">-15</text>
<text x="60.4" y="144.2">-15</text>
<text x="141" y="147.6" transform="rotate(-90 141 147.6)">4</text>
<text x="142.7" y="147.6" transform="rotate(-90 142.7 147.6)">8</text>
<text x="144.4" y="147.6" transform="rotate(-90 144.4 147.6)">1</text>
<text x="147.7" y="146">TL071</text>
<text x="158.3" y="146">100</text>
<text x="242.9" y="146">R91</text>
<text x="242.9" y="147.7">100K</text>
<text x="118.4" y="151.1">R92</text>
<text x="118.4" y="152.7">49.9</text>
<text x="230.7" y="153">U18B</text>
<text x="239.5" y="154.6">C34</text>
<text x="239.5" y="152.8">100pF</text>
<text x="84.1" y="159.8">+15</text>
<text x="117.7" y="161.5">R94</text>
<text x="139.9" y="156.3">-15</text>
<text x="195.1" y="160.6">VR5N</text>
<text x="220.2" y="156.5">6</text>
<text x="220.2" y="159.9">5</text>
<text x="222.6" y="160.4">+</text>
<text x="222.6" y="157">-</text>
<text x="230.3" y="158.2">7</text>
<text x="246.4" y="161.5">R93</text>
<text x="40.9" y="166.6">+10R</text>
<text x="85.7" y="167.5" transform="rotate(-90 85.7 167.5)">11</text>
<text x="118.6" y="164.3">200</text>
<text x="230.7" y="163.2">TL052</text>
<text x="246.4" y="163.2">10</text>
<text x="258.1" y="163.9" transform="rotate(-180 258.1 163.9)">+</text>
<text x="261.1" y="163.2">C35</text>
<text x="262" y="165.9">10uF</text>
<text x="45.2" y="169.1">R95</text>
<text x="46.1" y="170.8">20K</text>
<text x="56.4" y="173.1">R96</text>
<text x="76.8" y="172">9</text>
<text x="79.6" y="168.1">U16B</text>
<text x="79.7" y="172.9">+</text>
<text x="86.5" y="171.4" transform="rotate(-90 86.5 171.4)">V+</text>
<text x="87.5" y="168.4">CA3280E</text>
<text x="93.9" y="173.7">12</text>
<text x="75.9" y="175.5">10</text>
<text x="79.7" y="176.4">-</text>
<text x="81.4" y="178.2" transform="rotate(-90 81.4 178.2)">Id</text>
<text x="83.1" y="178.2" transform="rotate(-90 83.1 178.2)">E</text>
<text x="90.7" y="174.6">O</text>
<text x="91.7" y="178.2" transform="rotate(-90 91.7 178.2)">Iabc</text>
<text x="118.4" y="177">R97</text>
<text x="118.4" y="178.6">100K</text>
<text x="56.4" y="180.5">1M</text>
<text x="70" y="183.9">R98</text>
<text x="70" y="185.5">2K</text>
<text x="80.5" y="182.1" transform="rotate(-90 80.5 182.1)">8</text>
<text x="82.2" y="182.1" transform="rotate(-90 82.2 182.1)">7</text>
<text x="90.8" y="182.1" transform="rotate(-90 90.8 182.1)">6</text>
<text x="41.4" y="187.4">-10R</text>
<text x="79.4" y="187.4">-15</text>
<text x="113.7" y="187.4">+15</text>
<text x="205" y="187.4">Title</text>
<text x="205" y="197.8">Date:</text>
<text x="205" y="192.5">Size</text>
<text x="211.8" y="192.5">Document Number</text>
<text x="214" y="197.8">Sunday, February 02, 2003</text>
<text x="239.5" y="197.8">Sheet</text>
<text x="248.2" y="197.8">4</text>
<text x="253.3" y="197.8">of</text>
<text x="258.5" y="197.8">4</text>
<text x="262" y="192.5">Rev</text>
<text x="263.7" y="194.3">NC</text>
</g>
<g font-size="1.2">
<text x="34" y="7.6">5</text>
<text x="85.8" y="7.6">4</text>
<text x="137.6" y="7.6">3</text>
<text x="189.4" y="7.6">2</text>
<text x="241.2" y="7.6">1</text>
<text x="6.8" y="32.9">D</text>
<text x="267.5" y="32.9">D</text>
<text x="6.8" y="80.3">C</text>
<text x="267.5" y="80.3">C</text>
<text x="6.8" y="127.8">B</text>
<text x="267.5" y="127.8">B</text>
<text x="6.8" y="175.3">A</text>
<text x="267.5" y="175.3">A</text>
<text x="34" y="199.3">5</text>
<text x="85.8" y="199.3">4</text>
<text x="137.6" y="199.3">3</text>
<text x="189.4" y="199.3">2</text>
<text x="241.2" y="199.3">1</text>
</g>
</svg>
